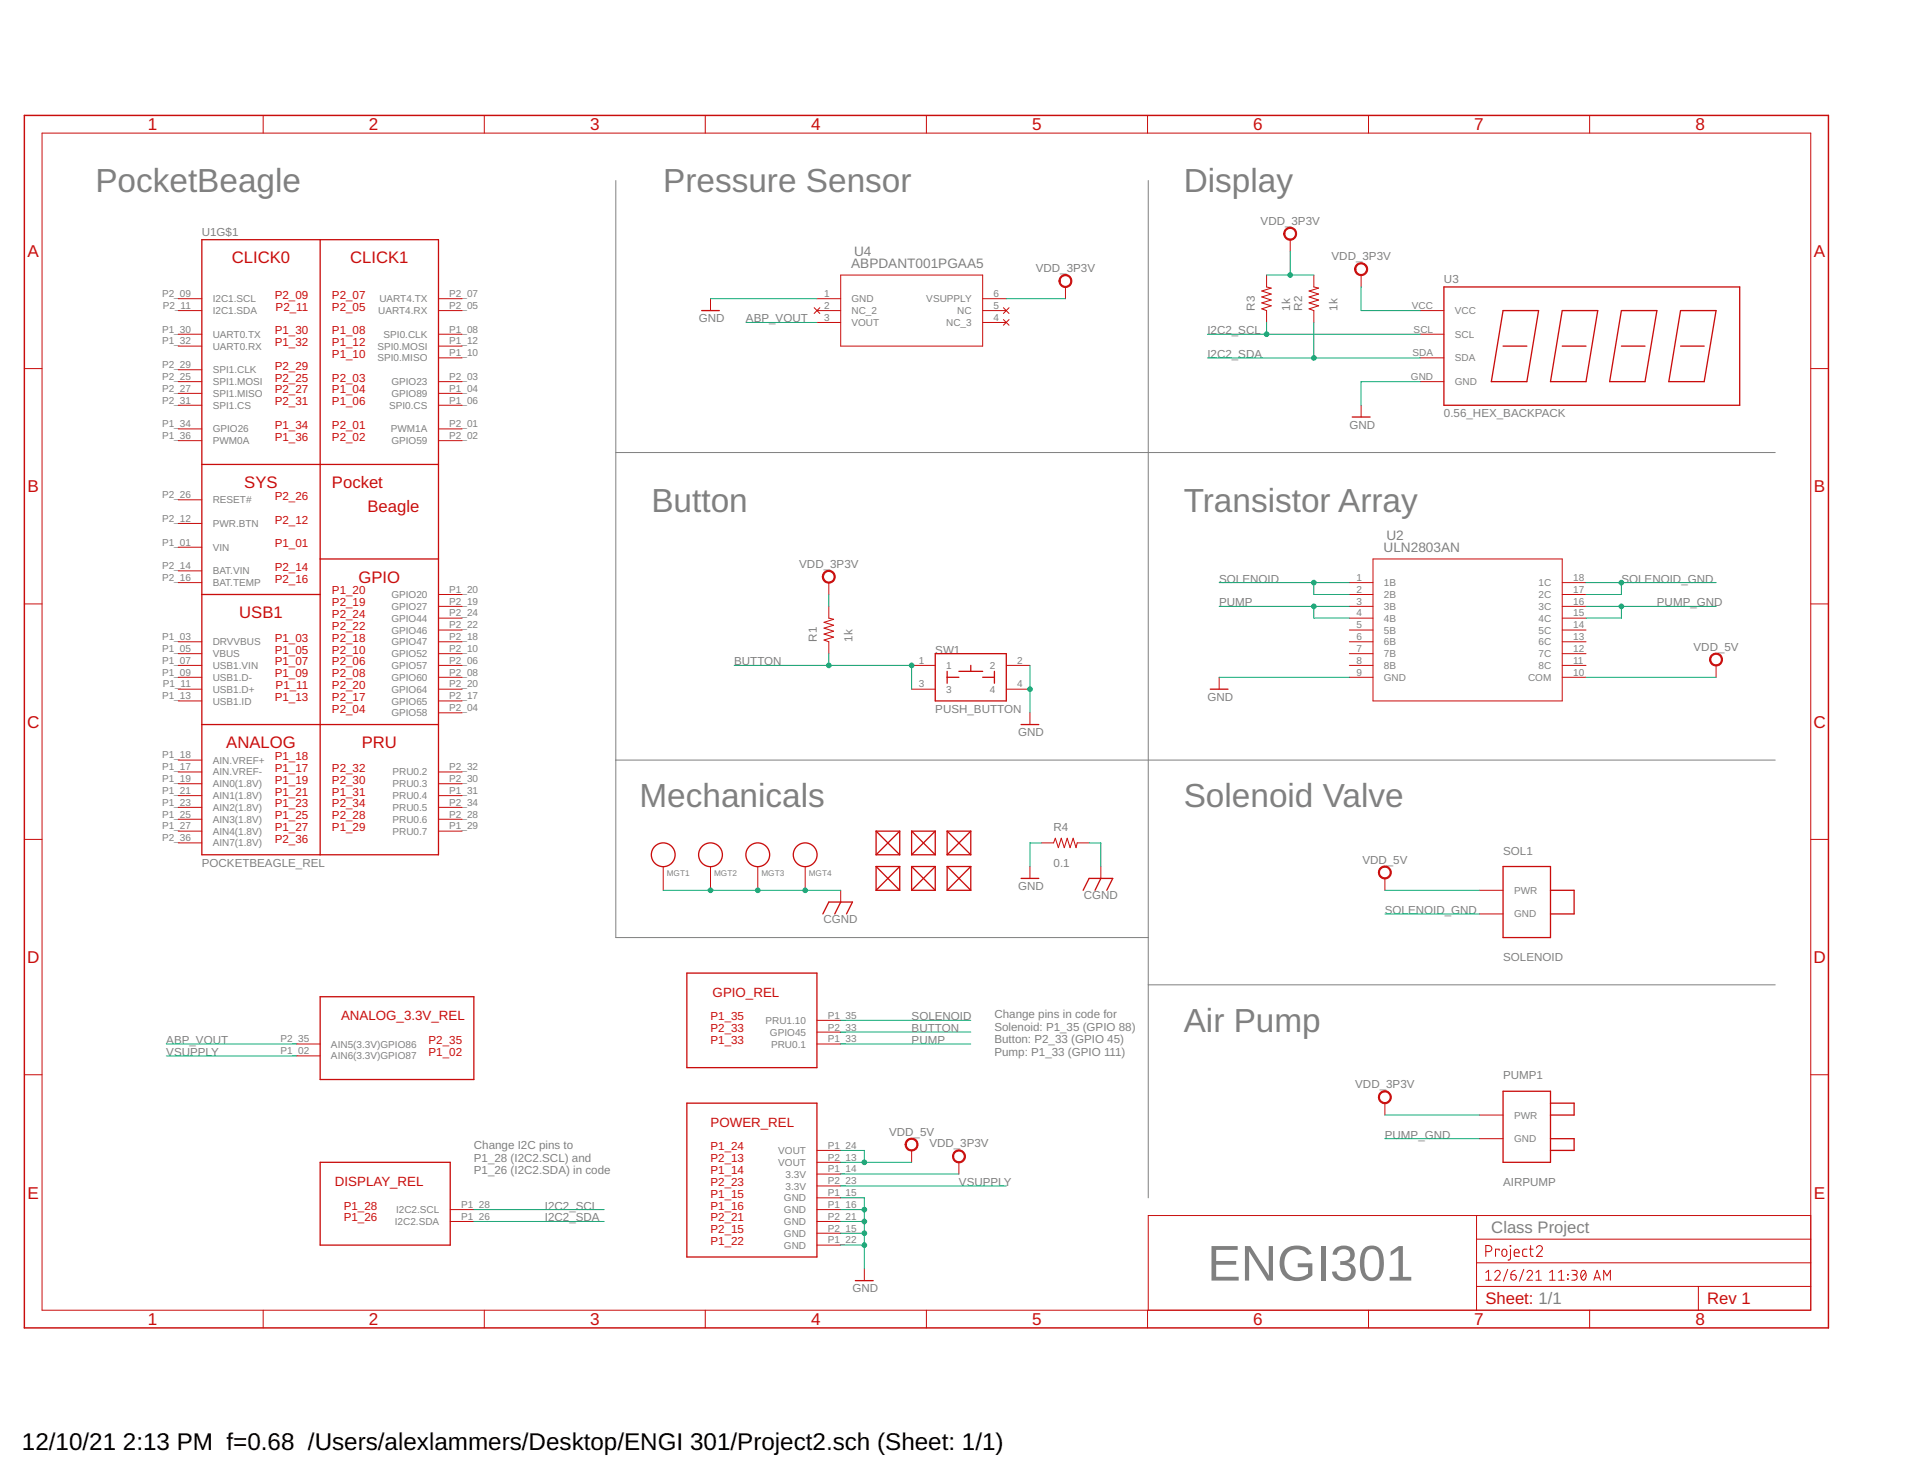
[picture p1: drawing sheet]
<svg xmlns="http://www.w3.org/2000/svg" width="279mm" height="216mm" viewBox="0 0 279 216" stroke-linecap="round" stroke-linejoin="round" font-family="sans-serif">
<path d="M89.9 26.4v110.5h77.7M167.6 26.4v148.5M89.9 66.1h169.2M89.9 111h169.2M167.6 143.8h91.5" fill="none" stroke="#808080" stroke-width=".15"/>
<g fill="none" stroke="#c90d0c" stroke-width=".15">
<path d="M6.1 19.4h258.2v171.9h-258.2zM38.4 16.8v2.6M70.7 16.8v2.6M103 16.8v2.6M135.2 16.8v2.6M167.5 16.8v2.6M199.8 16.8v2.6M232.1 16.8v2.6M188.3 35v1.7M3.6 53.8h2.5M26 55.7h3.5M26 48.8h3.5"/>
<path d="M26 45.3h3.5M26 43.6h3.5M26 50.5h3.5M26 57.4h3.5M26 54h3.5M26 59.2h3.5M64 55.7h3.5M64 52.2h3.5M64 48.8h3.5M64 45.3h3.5M64 43.6h3.5M64 50.5h3.5"/>
<path d="M64 57.4h3.5M64 59.2h3.5M103.7 43.6v1.7M118.9 44.9l.8 .9M119.3 45.3h3.4M119.3 43.6h3.4M119.3 47.1h3.4M119.7 44.9l-.8 .9M122.7 40.2h20.7v10.3h-20.7zM143.4 45.3h3.5M143.4 43.6h3.5M143.4 47.1h3.5"/>
<path d="M146.5 46.7l.8 .8M146.5 44.9l.8 .9M147.3 46.7l-.8 .8M147.3 44.9l-.8 .9M155.5 41.9v1.7M184.9 40.2v1.7l.7 .2-1.4 .4 1.4 .4-1.4 .4 1.4 .5-1.4 .4 1.4 .4-1.4 .5 .7 .2v1.8M191.8 40.2v1.7l.7 .2-1.4 .4 1.4 .4-1.4 .4 1.4 .5-1.4 .4 1.4 .4-1.4 .5 .7 .2v1.8M198.7 40.2v1.7M198.7 59.2v1.7M207.3 55.7h3.5M207.3 52.2h3.5M207.3 48.8h3.5"/>
<path d="M207.3 45.3h3.5M264.3 53.8h2.6M26 79.9h3.5M26 62.6h3.5M26 64.3h3.5M26 76.4h3.5M26 73h3.5M64 62.6h3.5M64 64.3h3.5M3.6 88.2h2.5M26 97.1h3.5M26 85h3.5"/>
<path d="M26 93.7h3.5M26 95.4h3.5M26 98.9h3.5M26 83.3h3.5M64 97.1h3.5M64 86.8h3.5M64 88.5h3.5M64 90.2h3.5M64 92h3.5M64 93.7h3.5M64 95.4h3.5M64 98.9h3.5"/>
<path d="M121 88.5v1.7l.7 .2-1.4 .4 1.4 .5-1.4 .4 1.4 .4-1.4 .5 1.4 .4-1.4 .4 .7 .3v1.7M121 85v1.8M133.1 97.1h3.4M146.9 97.1h3.4M178 98.9v1.7M197 97.1h3.4M197 85h3.4M197 86.8h3.4M197 88.5h3.4M197 90.2h3.4M197 92h3.4M197 93.7h3.4"/>
<path d="M197 95.4h3.4M197 98.9h3.4M200.4 81.6h27.6v20.7h-27.6zM228 97.1h3.5M228 85h3.5M228 86.8h3.5M228 88.5h3.5M228 90.2h3.5M228 92h3.5M228 93.7h3.5M228 95.4h3.5M228 98.9h3.5"/>
<path d="M250.5 97.1v1.8M264.3 88.2h2.6M26 100.6h3.5M26 102.3h3.5M26 112.7h3.5M26 114.4h3.5M26 116.1h3.5M26 117.9h3.5M26 119.6h3.5M26 111h3.5M64 100.6h3.5M64 102.3h3.5"/>
<path d="M64 112.7h3.5M64 114.4h3.5M64 116.1h3.5M64 117.9h3.5M64 119.6h3.5M64 104.1h3.5M133.1 100.6h3.4M146.9 100.6h3.4M150.3 104.1v1.7M3.6 122.5h2.5M26 121.3h3.5M26 123h3.5"/>
<path d="M64 121.3h3.5M96.8 126.5v3.5M103.7 126.5v3.5M110.6 126.5v3.5M117.5 126.5v3.5M122.7 130v1.7M150.3 126.5v1.7M152.1 123h1.7l.3-.6 .4 1.3 .4-1.3 .5 1.3 .4-1.3 .4 1.3 .5-1.3 .4 1.3 .1-.7h1.8M160.7 126.5v1.7M202.2 128.2v1.8M216 130h3.4M216 133.4h3.4"/>
<path d="M264.3 122.5h2.6M3.6 156.9h2.5M43.3 154.1h3.4M43.3 152.4h3.4M119.3 152.4h3.4M119.3 148.9h3.4M119.3 150.7h3.4M264.3 156.9h2.6M65.7 176.6h3.5M65.7 178.3h3.5M119.3 171.4h3.4M119.3 176.6h3.4"/>
<path d="M119.3 167.9h3.4M119.3 169.7h3.4M119.3 173.1h3.4M119.3 178.3h3.4M119.3 174.9h3.4M133.1 167.9v1.8M140 169.7v1.7M202.2 161v1.8M215.5 177.4v13.9M216 162.8h3.4M216 166.2h3.4M264.3 177.4h-96.7v13.9"/>
<path d="M38.4 191.3v2.5M70.7 191.3v2.5M103 191.3v2.5M119.3 181.8h3.4M119.3 180h3.4M126.2 185.2v1.7M135.2 191.3v2.5M167.5 191.3v2.5M199.8 191.3v2.5M215.5 187.8h48.8M215.5 184.3h48.8M215.5 180.9h48.8"/>
<path d="M216.9 182.7h.4a.44 .44 0 0 0 .5-.4 .44 .44 0 0 0-.5-.5h-.4v1.6M216.9 185.8l.4-.4v1.5M216.9 186.9h.8M218.2 185.8a.39 .39 0 0 1 .6-.3 .39 .39 0 0 1 .1 .6l-.7 .8h.8M218.8 182.5v-.1h-.5v1M219.4 182.5l.1-.1a.36 .36 0 0 1 .5 .3v.4a.36 .36 0 0 1-.4 .3 .36 .36 0 0 1-.4-.3zM220.1 185.3l-.6 1.7M220.5 181.8v.1zM220.5 182.4v1.3a.27 .27 0 0 1-.4 .2M220.6 186.1h.4a.4 .4 0 0 1 .3 .4 .4 .4 0 0 1-.4 .4 .4 .4 0 0 1-.3-.4zM221 182.9h.8a.38 .38 0 0 0-.3-.5 .38 .38 0 0 0-.5 .3l.1 .6 .7 .1M221.2 185.4a.63 .63 0 0 0-.6 .7"/>
<path d="M222.4 185.3l-.6 1.7M222.9 182.4h-.5l-.1 .2 .1 .7 .5 .1M222.9 185.8a.39 .39 0 0 1 .6-.3 .39 .39 0 0 1 .1 .6l-.7 .8h.8M223.3 182.4h.5M223.4 181.8l.1 1.5 .3 .1M224.2 186.9h.8M224.2 185.8l.4-.4v1.5M224.3 182.2a.43 .43 0 0 1 .6-.3 .43 .43 0 0 1 .1 .6l-.7 .9h.8M226.2 186.9h.8M226.2 185.8l.4-.4v1.5M227.5 186.9h.8M227.5 185.8l.4-.4v1.5"/>
<path d="M228.8 186l.1 .1zM228.8 186.7l.1 .1zM229.4 185.4h.5a.32 .32 0 0 1 .3 .4 .32 .32 0 0 1-.3 .3h-.3M229.8 186.1a.4 .4 0 0 1 .4 .4 .4 .4 0 0 1-.4 .4h-.4M230.9 185.5l.2-.1a.84 .84 0 0 1 0 1.5 .9 .9 0 0 1-.2-1.4zM231.5 185.8l-.7 .8M232.1 191.3v2.5M232.7 186.9l.5-1.5 .4 1.5M232.8 186.5h.7M234.1 186.9v-1.5l.5 .8 .5-.8v1.5M247.9 187.8v3.5"/>
</g>
<path d="M3.6 16.8h263.3v177h-263.3z" fill="none" stroke="#c90d0c" stroke-width=".21"/>
<g fill="none" stroke="#c90d0c" stroke-width=".19">
<path d="M29.5 35h34.5v89.8h-34.5zM46.7 35v89.8M102.4 45.3h2.6M210.8 41.9h43.2v17.3h-43.2zM219.4 45.3h5.2l-1.7 10.4h-5.2zM219.4 50.5h3.5M228 45.3h5.2l-1.7 10.4h-5.2zM228 50.5h3.5M236.7 45.3h5.2l-1.8 10.4h-5.1zM236.7 50.5h3.4M245.3 45.3h5.2l-1.7 10.4h-5.2zM245.3 50.5h3.5"/>
<path d="M29.5 67.8h34.5M197.4 60.9h2.6M29.5 86.8h17.2M46.7 81.6h17.3M136.5 95.4h10.4v6.9h-10.4zM138.3 98.9h1.7M138.3 98v1.7M140 98h3.4M141.7 97.1v.9M143.4 98.9h1.8M145.2 98v1.7M29.5 105.8h34.5"/>
<path d="M149.1 105.8h2.5M176.7 100.6h2.6M120.1 133.4l.9-1.7h3.4l-.8 1.7M122.7 131.7l-.8 1.7M127.9 126.5h3.4M127.9 130h3.4M127.9 124.8h3.4M127.9 121.3l3.4 3.5M127.9 121.3h3.4M127.9 121.3v3.5M127.9 126.5v3.5M127.9 126.5l3.4 3.5"/>
<path d="M131.3 121.3l-3.4 3.5M131.3 121.3v3.5M131.3 126.5v3.5M131.3 126.5l-3.4 3.5M133.1 126.5h3.4M133.1 130h3.4M133.1 124.8h3.4M133.1 121.3h3.4M133.1 121.3l3.4 3.5M133.1 121.3v3.5M133.1 126.5v3.5M133.1 126.5l3.4 3.5"/>
<path d="M136.5 121.3v3.5M136.5 126.5v3.5M136.5 121.3l-3.4 3.5M136.5 126.5l-3.4 3.5M138.3 121.3v3.5M138.3 126.5v3.5M138.3 126.5h3.4M138.3 130h3.4M138.3 124.8h3.4M138.3 121.3h3.4M138.3 121.3l3.4 3.5M138.3 126.5l3.4 3.5"/>
<path d="M141.7 121.3v3.5M141.7 126.5v3.5M141.7 121.3l-3.4 3.5M141.7 126.5l-3.4 3.5M149.1 128.2h2.5M158.1 130l.9-1.8h3.4l-.8 1.8M160.7 128.2l-.8 1.8M219.4 126.5h6.9v10.4h-6.9zM226.3 130h3.5v3.4h-3.5M46.7 145.5h22.5v12.1h-22.5zM100.3 142h19v13.9h-19zM219.4 159.3h6.9v10.4h-6.9z"/>
<path d="M46.7 169.7h19v12.1h-19zM100.3 161h19v22.5h-19zM226.3 161h3.5v1.8h-3.5M226.3 166.2h3.5v1.7h-3.5M124.9 186.9h2.6"/>
<circle cx="96.8" cy="124.8" r="1.74"/>
<circle cx="103.7" cy="124.8" r="1.74"/>
<circle cx="110.6" cy="124.8" r="1.74"/>
<circle cx="117.5" cy="124.8" r="1.74"/>
</g>
<g fill="#c90d0c" stroke="#c90d0c" stroke-width=".15">
<path d="M249.7 95.7a.95 .95 0 0 1 1.6 0 .95 .95 0 0 1-.5 1.5 .95 .95 0 0 1-1.2-.9h.1a.78 .78 0 0 1 1.1-.8 .78 .78 0 0 1 .2 1.3 .78 .78 0 0 1-1.2-.3l-.1-.2h-.1z" fill-rule="evenodd"/>
<path d="M201.4 159.6a.95 .95 0 0 1 1.5 0 .95 .95 0 0 1-.4 1.4 .95 .95 0 0 1-1.3-.8h.2a.78 .78 0 0 1 1.1-.7 .78 .78 0 0 1 .1 1.3 .78 .78 0 0 1-1.2-.4v-.2h-.2z" fill-rule="evenodd"/>
<path d="M201.4 126.8a.95 .95 0 0 1 1.5-.1 .95 .95 0 0 1-.4 1.5 .95 .95 0 0 1-1.3-.8h.2a.78 .78 0 0 1 1.1-.7 .78 .78 0 0 1 .1 1.3 .78 .78 0 0 1-1.2-.4v-.2h-.2z" fill-rule="evenodd"/>
<path d="M198.1 38.5a.96 .96 0 0 1 1.5 .4 .96 .96 0 0 1-.7 1.3 .96 .96 0 0 1-1.2-.9h.2a.78 .78 0 0 1 1.2-.7 .78 .78 0 0 1 .1 1.3 .78 .78 0 0 1-1.2-.4l-.1-.2h-.2l.1-.3z" fill-rule="evenodd"/>
<path d="M187.6 33.6a.95 .95 0 0 1 1.5-.1 .95 .95 0 0 1-.5 1.5 .95 .95 0 0 1-1.2-.9h.2a.78 .78 0 0 1 1-.7 .78 .78 0 0 1 .3 1.3 .78 .78 0 0 1-1.3-.3v-.3h-.2z" fill-rule="evenodd"/>
<path d="M120.2 83.7a.95 .95 0 0 1 1.5-.1 .95 .95 0 0 1-.4 1.5 .95 .95 0 0 1-1.3-.9h.2a.78 .78 0 0 1 1.1-.8 .78 .78 0 0 1 .2 1.3 .78 .78 0 0 1-1.3-.3v-.2h-.2z" fill-rule="evenodd"/>
<path d="M139.4 168.1a.95 .95 0 0 1 1.4 .3 .95 .95 0 0 1-.6 1.3 .95 .95 0 0 1-1.2-.9h.2a.78 .78 0 0 1 1.2-.6 .78 .78 0 0 1 .1 1.3 .78 .78 0 0 1-1.3-.5v-.2h-.2l.2-.5z" fill-rule="evenodd"/>
<path d="M132.5 166.3a.95 .95 0 0 1 1.4 .4 .95 .95 0 0 1-.6 1.3 .95 .95 0 0 1-1.2-.9h.2a.78 .78 0 0 1 1.1-.8 .78 .78 0 0 1 .2 1.3 .78 .78 0 0 1-1.3-.3v-.2h-.2l.1-.3z" fill-rule="evenodd"/>
<path d="M154.9 40.3a.95 .95 0 0 1 1.5 .3 .95 .95 0 0 1-.7 1.3 .95 .95 0 0 1-1.1-.9h.1a.78 .78 0 0 1 1.1-.7 .78 .78 0 0 1 .3 1.3 .78 .78 0 0 1-1.3-.3l-.1-.3h-.1v-.3z" fill-rule="evenodd"/>
</g>
<g fill="none" stroke="#0dab76" stroke-width=".15">
<path d="M188.3 36.7v3.5M103.7 43.6h15.6M108.9 47.1h10.4M146.9 43.6h8.6M176.3 48.8h31M176.3 52.2h31M184.9 40.2h6.9M184.9 47.1v1.7M191.8 47.1v5.1M198.7 41.9v3.4h8.6M207.3 55.7h-8.6v3.5M107.2 97.1h25.9v3.5"/>
<path d="M121 86.8v1.7M121 95.4v1.7M150.3 97.1v7M178 98.9h19M178 85h19M178 88.5h19M191.8 85v1.8h5.2M191.8 88.5v1.7h5.2M231.5 98.9h19M231.5 85h19M231.5 88.5h19M236.7 85v1.8h-5.2"/>
<path d="M236.7 88.5v1.7h-5.2M96.8 130h25.9M152.1 123h-1.8v3.5M159 123h1.7v3.5M202.2 133.4h13.8M202.2 130h13.8M24.3 152.4h19M24.3 154.1h19M122.7 152.4h19M122.7 148.9h19M122.7 150.7h19M69.2 176.6h19"/>
<path d="M69.2 178.3h19M122.7 173.1h24.2M122.7 174.9h3.5v10.3M122.7 167.9h3.5v1.8M122.7 176.6h3.5M122.7 178.3h3.5M122.7 169.7h10.4M122.7 171.4h17.3M202.2 162.8h13.8M202.2 166.2h13.8M122.7 180h3.5M122.7 181.8h3.5"/>
</g>
<g fill="#0dab76" stroke="#0dab76" stroke-width=".15">
<circle cx="150.3" cy="100.6" r=".34"/>
<circle cx="126.2" cy="176.6" r=".34"/>
<circle cx="126.2" cy="178.3" r=".34"/>
<circle cx="126.2" cy="180" r=".34"/>
<circle cx="126.2" cy="181.8" r=".34"/>
<circle cx="236.7" cy="85" r=".34"/>
<circle cx="191.8" cy="85" r=".34"/>
<circle cx="126.2" cy="169.7" r=".34"/>
<circle cx="188.3" cy="40.2" r=".34"/>
<circle cx="236.7" cy="88.5" r=".34"/>
<circle cx="191.8" cy="88.5" r=".34"/>
<circle cx="184.9" cy="48.8" r=".34"/>
<circle cx="191.8" cy="52.2" r=".34"/>
<circle cx="133.1" cy="97.1" r=".34"/>
<circle cx="121" cy="97.1" r=".34"/>
<circle cx="103.7" cy="130" r=".34"/>
<circle cx="110.6" cy="130" r=".34"/>
<circle cx="117.5" cy="130" r=".34"/>
</g>
<text font-size="7.3" fill="#808080" x="176.2" y="186.9">ENGI301</text>
<g font-size="4.9" fill="#808080">
<text x="13.9" y="28.1">PocketBeagle</text>
<text x="96.8" y="28.1">Pressure Sensor</text>
<text x="172.8" y="28.1">Display</text>
<text x="95.1" y="74.7">Button</text>
<text x="172.8" y="74.7">Transistor Array</text>
<text x="93.4" y="117.9">Mechanicals</text>
<text x="172.8" y="117.9">Solenoid Valve</text>
<text x="172.8" y="150.7">Air Pump</text>
</g>
<g font-size="3.5">
<text x="3.2" y="211.7">12/10/21</text>
<text x="17.9" y="211.7">2:13 PM f=0.68 /Users/alexlammers/Desktop/ENGI 301/Project2.sch (Sheet: 1/1)</text>
</g>
<g font-size="2.5" fill="#c90d0c">
<text x="21.6" y="19">1</text>
<text x="53.9" y="19">2</text>
<text x="86.1" y="19">3</text>
<text x="118.4" y="19">4</text>
<text x="150.7" y="19">5</text>
<text x="182.9" y="19">6</text>
<text x="215.2" y="19">7</text>
<text x="247.5" y="19">8</text>
<text x="4" y="37.5">A</text>
<text x="264.8" y="37.5">A</text>
<text x="4" y="71.9">B</text>
<text x="264.8" y="71.9">B</text>
<text x="4" y="106.2">C</text>
<text x="264.7" y="106.2">C</text>
<text x="4" y="140.6">D</text>
<text x="264.7" y="140.6">D</text>
<text x="4" y="175">E</text>
<text x="264.8" y="175">E</text>
<text x="21.6" y="193.4">1</text>
<text x="53.9" y="193.4">2</text>
<text x="86.1" y="193.4">3</text>
<text x="118.4" y="193.4">4</text>
<text x="150.7" y="193.4">5</text>
<text x="182.9" y="193.4">6</text>
<text x="215.2" y="193.4">7</text>
<text x="247.5" y="193.4">8</text>
</g>
<g font-size="2.4" fill="#c90d0c">
<text x="33.8" y="38.4">CLICK0</text>
<text x="51.1" y="38.4">CLICK1</text>
<text x="35.7" y="71.2">SYS</text>
<text x="48.5" y="71.2">Pocket</text>
<text x="53.6" y="74.7">Beagle</text>
<text x="52.3" y="85.1">GPIO</text>
<text x="34.9" y="90.2">USB1</text>
<text x="33" y="109.2">ANALOG</text>
<text x="52.8" y="109.2">PRU</text>
<text x="216.8" y="190.4">Sheet: 1/1</text>
<text x="249.2" y="190.4">Rev 1</text>
</g>
<text font-size="2.4" fill="#808080" x="217.7" y="180">Class Project</text>
<g font-size="2" fill="#808080">
<text x="124.3" y="39.1">ABPDANT001PGAA5</text>
<text x="124.7" y="37.4">U4</text>
<text x="202" y="80.6">ULN2803AN</text>
<text x="202.4" y="78.9">U2</text>
</g>
<g font-size="1.9" fill="#c90d0c">
<text x="49.8" y="148.9">ANALOG_3.3V_REL</text>
<text x="104" y="145.5">GPIO_REL</text>
<text x="103.7" y="164.5">POWER_REL</text>
<text x="48.9" y="173.1">DISPLAY_REL</text>
</g>
<g font-size="1.7" fill="#808080">
<text x="29.5" y="34.5">U1G$1</text>
<text x="184" y="32.8">VDD_3P3V</text>
<text x="151.2" y="39.7">VDD_3P3V</text>
<text x="194.4" y="38">VDD_3P3V</text>
<text x="210.8" y="41.4">U3</text>
<text x="102" y="47.1">GND</text>
<text x="108.9" y="47.1">ABP_VOUT</text>
<text x="183.2" y="45.3" transform="rotate(-90 183.2 45.3)">R3</text>
<text x="188.3" y="45.3" transform="rotate(-90 188.3 45.3)">1k</text>
<text x="190.1" y="45.3" transform="rotate(-90 190.1 45.3)">R2</text>
<text x="195.2" y="45.3" transform="rotate(-90 195.2 45.3)">1k</text>
<text x="176.2" y="48.8">I2C2_SCL</text>
<text x="176.2" y="52.2">I2C2_SDA</text>
<text x="197" y="62.6">GND</text>
<text x="210.8" y="60.9">0.56_HEX_BACKPACK</text>
<text x="116.7" y="82.9">VDD_3P3V</text>
<text x="178" y="85.1">SOLENOID</text>
<text x="178" y="88.5">PUMP</text>
<text x="236.7" y="85.1">SOLENOID_GND</text>
<text x="241.9" y="88.5">PUMP_GND</text>
<text x="119.3" y="93.7" transform="rotate(-90 119.3 93.7)">R1</text>
<text x="124.4" y="93.7" transform="rotate(-90 124.4 93.7)">1k</text>
<text x="136.5" y="95.4">SW1</text>
<text x="247.2" y="95">VDD_5V</text>
<text x="107.2" y="97.1">BUTTON</text>
<text x="136.5" y="104.1">PUSH_BUTTON</text>
<text x="148.6" y="107.5">GND</text>
<text x="176.2" y="102.3">GND</text>
<text x="153.8" y="121.3">R4</text>
<text x="219.4" y="124.8">SOL1</text>
<text x="29.5" y="126.5">POCKETBEAGLE_REL</text>
<text x="148.6" y="130">GND</text>
<text x="153.8" y="126.5">0.1</text>
<text x="158.2" y="131.2">CGND</text>
<text x="198.9" y="126.1">VDD_5V</text>
<text x="120.2" y="134.7">CGND</text>
<text x="202.2" y="133.4">SOLENOID_GND</text>
<text x="219.4" y="140.3">SOLENOID</text>
<text x="133.1" y="148.9">SOLENOID</text>
<text x="145.2" y="148.7">Change pins in code for</text>
<text x="24.3" y="152.4">ABP_VOUT</text>
<text x="24.3" y="154.1">VSUPPLY</text>
<text x="133.1" y="152.4">PUMP</text>
<text x="133.1" y="150.7">BUTTON</text>
<text x="145.2" y="150.5">Solenoid: P1_35 (GPIO 88)</text>
<text x="145.2" y="152.3">Button: P2_33 (GPIO 45)</text>
<text x="145.2" y="154.1">Pump: P1_33 (GPIO 111)</text>
<text x="197.8" y="158.9">VDD_3P3V</text>
<text x="219.4" y="157.6">PUMP1</text>
<text x="69.2" y="167.8">Change I2C pins to</text>
<text x="129.8" y="165.8">VDD_5V</text>
<text x="135.7" y="167.5">VDD_3P3V</text>
<text x="202.2" y="166.2">PUMP_GND</text>
<text x="69.2" y="169.6">P1_28 (I2C2.SCL) and</text>
<text x="69.2" y="171.4">P1_26 (I2C2.SDA) in code</text>
<text x="140" y="173.1">VSUPPLY</text>
<text x="219.4" y="173.1">AIRPUMP</text>
<text x="79.5" y="176.6">I2C2_SCL</text>
<text x="79.5" y="178.3">I2C2_SDA</text>
<text x="124.4" y="188.7">GND</text>
</g>
<g font-size="1.7" fill="#c90d0c">
<text x="40.1" y="43.6">P2_09</text>
<text x="40.2" y="45.3">P2_11</text>
<text x="48.5" y="43.6">P2_07</text>
<text x="48.5" y="45.3">P2_05</text>
<text x="40.1" y="50.5">P1_32</text>
<text x="40.1" y="48.8">P1_30</text>
<text x="40.1" y="54">P2_29</text>
<text x="48.5" y="48.8">P1_08</text>
<text x="48.5" y="50.5">P1_12</text>
<text x="48.5" y="52.2">P1_10</text>
<text x="40.1" y="55.7">P2_25</text>
<text x="40.1" y="57.4">P2_27</text>
<text x="40.1" y="59.2">P2_31</text>
<text x="48.5" y="57.4">P1_04</text>
<text x="48.5" y="55.7">P2_03</text>
<text x="48.5" y="59.2">P1_06</text>
<text x="40.1" y="62.6">P1_34</text>
<text x="40.1" y="64.3">P1_36</text>
<text x="48.5" y="62.6">P2_01</text>
<text x="48.5" y="64.3">P2_02</text>
<text x="40.1" y="73">P2_26</text>
<text x="40.1" y="76.4">P2_12</text>
<text x="40.1" y="79.9">P1_01</text>
<text x="40.1" y="83.3">P2_14</text>
<text x="40.1" y="85.1">P2_16</text>
<text x="48.5" y="86.8">P1_20</text>
<text x="48.5" y="88.5">P2_19</text>
<text x="40.1" y="93.7">P1_03</text>
<text x="40.1" y="95.4">P1_05</text>
<text x="48.5" y="95.4">P2_10</text>
<text x="48.5" y="93.7">P2_18</text>
<text x="48.5" y="92">P2_22</text>
<text x="48.5" y="90.2">P2_24</text>
<text x="40.1" y="97.1">P1_07</text>
<text x="40.1" y="98.9">P1_09</text>
<text x="40.2" y="100.6">P1_11</text>
<text x="48.5" y="97.1">P2_06</text>
<text x="48.5" y="98.9">P2_08</text>
<text x="48.5" y="100.6">P2_20</text>
<text x="40.1" y="102.3">P1_13</text>
<text x="48.5" y="102.3">P2_17</text>
<text x="48.5" y="104.1">P2_04</text>
<text x="40.1" y="112.7">P1_17</text>
<text x="40.1" y="111">P1_18</text>
<text x="48.5" y="112.7">P2_32</text>
<text x="40.1" y="114.4">P1_19</text>
<text x="40.1" y="116.1">P1_21</text>
<text x="40.1" y="117.9">P1_23</text>
<text x="40.1" y="119.6">P1_25</text>
<text x="48.5" y="116.1">P1_31</text>
<text x="48.5" y="119.6">P2_28</text>
<text x="48.5" y="114.4">P2_30</text>
<text x="48.5" y="117.9">P2_34</text>
<text x="40.1" y="121.3">P1_27</text>
<text x="40.1" y="123">P2_36</text>
<text x="48.5" y="121.3">P1_29</text>
<text x="103.7" y="148.9">P1_35</text>
<text x="62.6" y="154.1">P1_02</text>
<text x="62.6" y="152.4">P2_35</text>
<text x="103.7" y="152.4">P1_33</text>
<text x="103.7" y="150.7">P2_33</text>
<text x="103.7" y="167.9">P1_24</text>
<text x="103.7" y="171.4">P1_14</text>
<text x="103.7" y="169.7">P2_13</text>
<text x="103.7" y="173.1">P2_23</text>
<text x="50.2" y="176.6">P1_28</text>
<text x="50.2" y="178.3">P1_26</text>
<text x="103.7" y="176.6">P1_16</text>
<text x="103.7" y="178.3">P2_21</text>
<text x="103.7" y="174.8">P1_15</text>
<text x="103.7" y="181.8">P1_22</text>
<text x="103.7" y="180">P2_15</text>
</g>
<g font-size="1.5" fill="#808080">
<text x="23.7" y="43.4">P2_09</text>
<text x="23.8" y="45.1">P2_11</text>
<text x="31" y="45.9">I2C1.SDA</text>
<text x="31" y="44.1">I2C1.SCL</text>
<text x="55.2" y="45.9">UART4.RX</text>
<text x="55.4" y="44.1">UART4.TX</text>
<text x="65.6" y="45.1">P2_05</text>
<text x="65.6" y="43.4">P2_07</text>
<text x="120.3" y="43.4">1</text>
<text x="120.3" y="45.1">2</text>
<text x="120.3" y="46.8">3</text>
<text x="124.3" y="44.1">GND</text>
<text x="124.3" y="45.9">NC_2</text>
<text x="124.3" y="47.6">VOUT</text>
<text x="135.2" y="44.1">VSUPPLY</text>
<text x="138.1" y="47.6">NC_3</text>
<text x="139.7" y="45.9">NC</text>
<text x="145" y="46.8">4</text>
<text x="145" y="45.1">5</text>
<text x="145" y="43.4">6</text>
<text x="206.1" y="45.1">VCC</text>
<text x="212.4" y="45.9">VCC</text>
<text x="23.7" y="48.6">P1_30</text>
<text x="23.7" y="50.3">P1_32</text>
<text x="23.7" y="53.7">P2_29</text>
<text x="31" y="49.3">UART0.TX</text>
<text x="31" y="51">UART0.RX</text>
<text x="55.1" y="52.8">SPI0.MISO</text>
<text x="55.1" y="51">SPI0.MOSI</text>
<text x="56" y="49.3">SPI0.CLK</text>
<text x="65.6" y="48.6">P1_08</text>
<text x="65.6" y="52">P1_10</text>
<text x="65.6" y="50.3">P1_12</text>
<text x="206.2" y="52">SDA</text>
<text x="206.4" y="48.6">SCL</text>
<text x="212.4" y="52.8">SDA</text>
<text x="212.4" y="49.3">SCL</text>
<text x="23.7" y="55.5">P2_25</text>
<text x="23.7" y="57.2">P2_27</text>
<text x="23.7" y="58.9">P2_31</text>
<text x="31" y="56.2">SPI1.MOSI</text>
<text x="31" y="57.9">SPI1.MISO</text>
<text x="31" y="54.5">SPI1.CLK</text>
<text x="31" y="59.7">SPI1.CS</text>
<text x="56.8" y="59.7">SPI0.CS</text>
<text x="57.1" y="57.9">GPIO89</text>
<text x="57.1" y="56.2">GPIO23</text>
<text x="65.6" y="57.2">P1_04</text>
<text x="65.6" y="55.5">P2_03</text>
<text x="65.6" y="58.9">P1_06</text>
<text x="206" y="55.5">GND</text>
<text x="212.4" y="56.2">GND</text>
<text x="23.7" y="62.4">P1_34</text>
<text x="23.7" y="64.1">P1_36</text>
<text x="31" y="63.1">GPIO26</text>
<text x="31" y="64.9">PWM0A</text>
<text x="57.1" y="63.1">PWM1A</text>
<text x="57.1" y="64.9">GPIO59</text>
<text x="65.6" y="62.4">P2_01</text>
<text x="65.6" y="64.1">P2_02</text>
<text x="23.7" y="76.2">P2_12</text>
<text x="23.7" y="72.7">P2_26</text>
<text x="31" y="76.9">PWR.BTN</text>
<text x="31" y="73.5">RESET#</text>
<text x="23.7" y="79.6">P1_01</text>
<text x="23.7" y="83.1">P2_14</text>
<text x="31" y="80.4">VIN</text>
<text x="31" y="83.8">BAT.VIN</text>
<text x="23.7" y="84.8">P2_16</text>
<text x="31" y="85.6">BAT.TEMP</text>
<text x="57.1" y="87.3">GPIO20</text>
<text x="57.1" y="89">GPIO27</text>
<text x="65.6" y="86.5">P1_20</text>
<text x="65.6" y="88.3">P2_19</text>
<text x="65.6" y="90">P2_24</text>
<text x="198" y="84.8">1</text>
<text x="198" y="86.5">2</text>
<text x="198" y="88.3">3</text>
<text x="198" y="90">4</text>
<text x="202" y="85.6">1B</text>
<text x="202" y="87.3">2B</text>
<text x="202" y="89">3B</text>
<text x="224.6" y="89">3C</text>
<text x="224.6" y="87.3">2C</text>
<text x="224.6" y="85.6">1C</text>
<text x="229.6" y="90">15</text>
<text x="229.6" y="88.3">16</text>
<text x="229.6" y="86.5">17</text>
<text x="229.6" y="84.8">18</text>
<text x="23.7" y="93.4">P1_03</text>
<text x="23.7" y="95.2">P1_05</text>
<text x="31" y="94.2">DRVVBUS</text>
<text x="31" y="95.9">VBUS</text>
<text x="57.1" y="95.9">GPIO52</text>
<text x="57.1" y="94.2">GPIO47</text>
<text x="57.1" y="92.5">GPIO46</text>
<text x="57.1" y="90.8">GPIO44</text>
<text x="65.6" y="95.2">P2_10</text>
<text x="65.6" y="93.4">P2_18</text>
<text x="65.6" y="91.7">P2_22</text>
<text x="198" y="91.7">5</text>
<text x="198" y="93.4">6</text>
<text x="198" y="95.2">7</text>
<text x="202" y="90.8">4B</text>
<text x="202" y="92.5">5B</text>
<text x="202" y="94.2">6B</text>
<text x="202" y="95.9">7B</text>
<text x="224.6" y="95.9">7C</text>
<text x="224.6" y="94.2">6C</text>
<text x="224.6" y="92.5">5C</text>
<text x="224.6" y="90.8">4C</text>
<text x="229.6" y="95.2">12</text>
<text x="229.6" y="93.4">13</text>
<text x="229.6" y="91.7">14</text>
<text x="23.7" y="96.9">P1_07</text>
<text x="23.7" y="98.6">P1_09</text>
<text x="23.8" y="100.4">P1_11</text>
<text x="31" y="97.7">USB1.VIN</text>
<text x="31" y="99.4">USB1.D-</text>
<text x="31" y="101.1">USB1.D+</text>
<text x="57.1" y="97.7">GPIO57</text>
<text x="57.1" y="99.4">GPIO60</text>
<text x="57.1" y="101.1">GPIO64</text>
<text x="65.6" y="96.9">P2_06</text>
<text x="65.6" y="98.6">P2_08</text>
<text x="65.6" y="100.4">P2_20</text>
<text x="134.1" y="96.9">1</text>
<text x="134.1" y="100.4">3</text>
<text x="138.1" y="97.7">1</text>
<text x="138.1" y="101.1">3</text>
<text x="144.5" y="97.7">2</text>
<text x="144.5" y="101.1">4</text>
<text x="148.5" y="96.9">2</text>
<text x="148.5" y="100.4">4</text>
<text x="198" y="96.9">8</text>
<text x="198" y="98.6">9</text>
<text x="202" y="97.7">8B</text>
<text x="202" y="99.4">GND</text>
<text x="223.1" y="99.4">COM</text>
<text x="224.6" y="97.7">8C</text>
<text x="229.6" y="98.6">10</text>
<text x="229.6" y="96.9">11</text>
<text x="23.7" y="102.1">P1_13</text>
<text x="31" y="102.8">USB1.ID</text>
<text x="57.1" y="102.8">GPIO65</text>
<text x="57.1" y="104.6">GPIO58</text>
<text x="65.6" y="102.1">P2_17</text>
<text x="65.6" y="103.8">P2_04</text>
<text x="23.7" y="112.4">P1_17</text>
<text x="23.7" y="110.7">P1_18</text>
<text x="31" y="113.2">AIN.VREF-</text>
<text x="31" y="111.5">AIN.VREF+</text>
<text x="57.3" y="113.2">PRU0.2</text>
<text x="65.6" y="112.4">P2_32</text>
<text x="23.7" y="114.2">P1_19</text>
<text x="23.7" y="115.9">P1_21</text>
<text x="23.7" y="117.6">P1_23</text>
<text x="23.7" y="119.4">P1_25</text>
<text x="31" y="114.9">AIN0(1.8V)</text>
<text x="31" y="116.7">AIN1(1.8V)</text>
<text x="31" y="118.4">AIN2(1.8V)</text>
<text x="57.3" y="116.7">PRU0.4</text>
<text x="57.3" y="114.9">PRU0.3</text>
<text x="57.3" y="118.4">PRU0.5</text>
<text x="65.6" y="115.9">P1_31</text>
<text x="65.6" y="119.4">P2_28</text>
<text x="65.6" y="114.2">P2_30</text>
<text x="65.6" y="117.6">P2_34</text>
<text x="23.7" y="121.1">P1_27</text>
<text x="23.7" y="122.8">P2_36</text>
<text x="31" y="120.1">AIN3(1.8V)</text>
<text x="31" y="121.8">AIN4(1.8V)</text>
<text x="31" y="123.6">AIN7(1.8V)</text>
<text x="57.3" y="121.8">PRU0.7</text>
<text x="57.3" y="120.1">PRU0.6</text>
<text x="65.6" y="121.1">P1_29</text>
<text x="221" y="130.5">PWR</text>
<text x="221" y="133.9">GND</text>
<text x="111.7" y="149.5">PRU1.10</text>
<text x="120.8" y="148.7">P1_35</text>
<text x="40.9" y="153.9">P1_02</text>
<text x="40.9" y="152.2">P2_35</text>
<text x="48.3" y="154.6">AIN6(3.3V)GPIO87</text>
<text x="48.3" y="152.9">AIN5(3.3V)GPIO86</text>
<text x="112.4" y="151.2">GPIO45</text>
<text x="112.5" y="152.9">PRU0.1</text>
<text x="120.8" y="152.2">P1_33</text>
<text x="120.8" y="150.4">P2_33</text>
<text x="120.8" y="167.7">P1_24</text>
<text x="221" y="163.3">PWR</text>
<text x="221" y="166.7">GND</text>
<text x="113.6" y="168.5">VOUT</text>
<text x="113.6" y="170.2">VOUT</text>
<text x="114.7" y="171.9">3.3V</text>
<text x="114.7" y="173.6">3.3V</text>
<text x="120.8" y="171.2">P1_14</text>
<text x="120.8" y="169.4">P2_13</text>
<text x="120.8" y="172.9">P2_23</text>
<text x="57.6" y="178.8">I2C2.SDA</text>
<text x="57.8" y="177.1">I2C2.SCL</text>
<text x="67.3" y="176.3">P1_28</text>
<text x="67.3" y="178.1">P1_26</text>
<text x="114.4" y="177.1">GND</text>
<text x="114.4" y="178.8">GND</text>
<text x="114.4" y="175.4">GND</text>
<text x="120.8" y="176.3">P1_16</text>
<text x="120.8" y="178.1">P2_21</text>
<text x="120.8" y="174.6">P1_15</text>
<text x="120.8" y="179.8">P2_15</text>
<text x="114.4" y="182.3">GND</text>
<text x="114.4" y="180.5">GND</text>
<text x="120.8" y="181.5">P1_22</text>
</g>
<g font-size="1.2" fill="#808080">
<text x="97.3" y="127.9">MGT1</text>
<text x="104.2" y="127.9">MGT2</text>
<text x="111.1" y="127.9">MGT3</text>
<text x="118.1" y="127.9">MGT4</text>
</g>
</svg>
